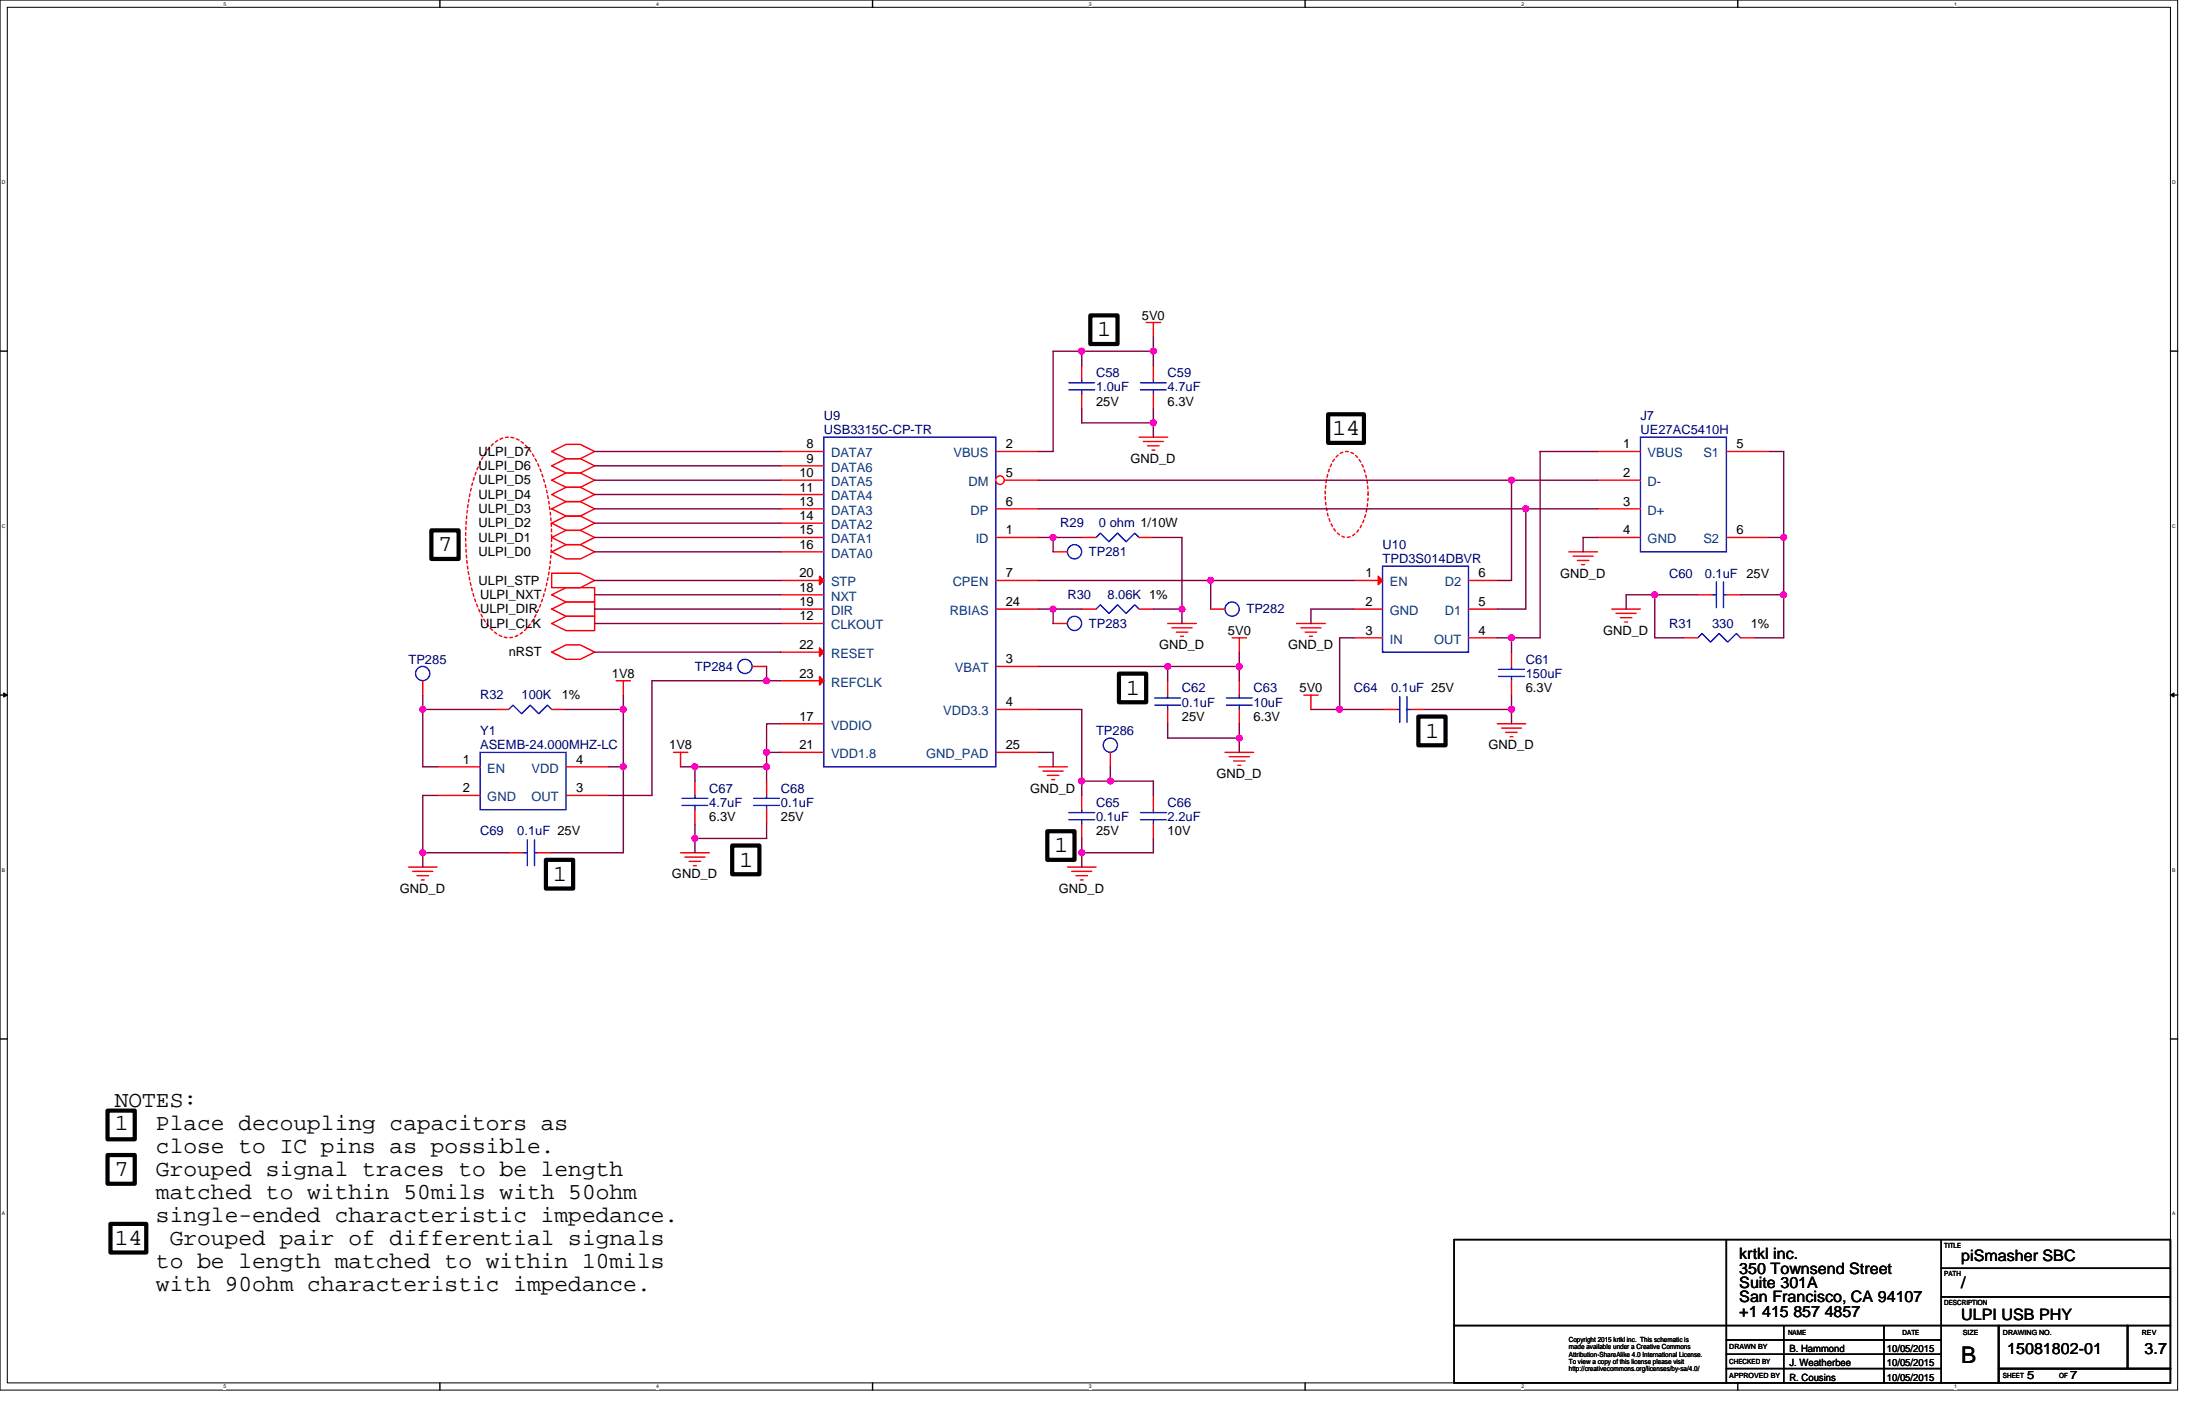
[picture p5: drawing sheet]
<svg xmlns="http://www.w3.org/2000/svg" width="432mm" height="279mm" viewBox="0 0 432 279" stroke-linecap="round" stroke-linejoin="round" font-family="sans-serif">
<path d="M0 0h428.6v273.5h-428.6zM1.4 1.4h425.8v270.7h-425.8z" fill="none" stroke="#000" stroke-width=".2"/>
<g fill="#fff">
<path d="M44 .2h.6v1.1h-.6z"/>
<path d="M44 272.3h.6v1.1h-.6z"/>
</g>
<path d="M86.6 0v1.4M86.6 272.1v1.4" fill="none" stroke="#000" stroke-width=".28"/>
<g fill="#fff">
<path d="M129.1 .2h.6v1.1h-.6z"/>
<path d="M129.1 272.3h.6v1.1h-.6z"/>
</g>
<path d="M171.7 0v1.4M171.7 272.1v1.4" fill="none" stroke="#000" stroke-width=".28"/>
<g fill="#fff">
<path d="M214.3 .2h.5v1.1h-.5z"/>
<path d="M214.3 272.3h.5v1.1h-.5z"/>
</g>
<path d="M256.9 0v1.4M256.9 272.1v1.4" fill="none" stroke="#000" stroke-width=".28"/>
<g fill="#fff">
<path d="M299.4 .2h.6v1.1h-.6z"/>
<path d="M299.4 272.3h.6v1.1h-.6z"/>
</g>
<path d="M342 0v1.4M342 272.1v1.4" fill="none" stroke="#000" stroke-width=".28"/>
<g fill="#fff">
<path d="M384.6 .2h.5v1.1h-.5z"/>
<path d="M384.6 272.3h.5v1.1h-.5z"/>
<path d="M.4 35.3h.7v1.1h-.7z"/>
<path d="M427.5 35.3h.7v1.1h-.7z"/>
<path d="M.4 102.9h.7v1.1h-.7z"/>
<path d="M427.5 102.9h.7v1.1h-.7z"/>
</g>
<path d="M0 69.1h1.4M427.2 69.1h1.4" fill="none" stroke="#000" stroke-width=".28"/>
<g fill="#fff">
<path d="M.4 170.6h.6v1.1h-.6z"/>
<path d="M427.5 170.6h.7v1.1h-.7z"/>
</g>
<path d="M0 136.8h1.4M427.2 136.8h1.4" fill="none" stroke="#000" stroke-width=".28"/>
<path d="M.7 136.3l.7 .5-.7 .4zM427.2 136.8l.7-.5v.9z" fill="#000" stroke="#000" stroke-width=".2"/>
<g fill="#fff">
<path d="M.4 238.3h.6v1.1h-.6z"/>
<path d="M427.5 238.3h.7v1.1h-.7z"/>
</g>
<g fill="none" stroke="#000" stroke-width=".28">
<path d="M0 204.4h1.4M427.2 204.4h1.4M339.8 243.9v28.2M382.1 243.9v16.9h-95.9M382.1 249.6h45.1M382.1 255.2h45.1M339.8 263.7h42.3M339.8 269.3h42.3M339.8 266.5h42.3M339.8 272.1h42.3M351 260.8v11.3M370.8 260.8v11.3"/>
<path d="M382.1 260.8h11.2v11.3h-11.2zM393.3 269.3h33.9v2.8h-33.9zM393.3 260.8h25.4v8.5h-25.4zM418.7 260.8h8.5v8.5h-8.5zM427.2 260.8v-16.9h-141v28.2h53.6"/>
</g>
<path d="M96.8 87.6a4.3 4.3 0 0 1 6.6 0 20.3 20.3 0 0 1 4.5 10.5 40.7 40.7 0 0 1-1.8 21.6 10.2 10.2 0 0 1-4.3 5.4 4.2 4.2 0 0 1-5-1.2 20.3 20.3 0 0 1-4.5-10.5 40.9 40.9 0 0 1 1.8-21.6 13.3 13.3 0 0 1 2.7-4.2zM263.3 89.6a2.53 2.53 0 0 1 4 .6 14 14 0 0 1 1.3 11.7 5.4 5.4 0 0 1-2.9 3.7 3.1 3.1 0 0 1-3.4-1.9 14.8 14.8 0 0 1 0-12.8z" fill="none" stroke="#f00" stroke-width=".28" stroke-dasharray=".6 .6"/>
<path d="M214.6 62.1h5.3v5.6h-5.3zM261.4 81.5h7v5.6h-7zM84.9 104.4h5.4v5.6h-5.4zM220.2 132.5h5.4v5.7h-5.4zM279.1 141h5.4v5.6h-5.4zM107.4 169.2h5.4v5.6h-5.4zM144.1 166.4h5.4v5.6h-5.4zM206.1 163.6h5.4v5.6h-5.4zM21.2 218.5h5.3v5.7h-5.3zM21.2 227.3h5.3v5.6h-5.3zM21.7 240.8h7.1v5.6h-7.1z" fill="none" stroke="#000" stroke-width=".83"/>
<g fill="none" stroke="#f00" stroke-width=".28">
<path d="M212.9 71.9v2.8M212.9 77.6v2.8M225.6 63.5h2.8M227 63.5v2.8M227 71.9v2.8M227 77.6v2.8M108.6 97.3l2.8-1.4h2.8l2.8 1.4-2.8 1.4h-2.8zM108.6 94.5l2.8-1.4h2.8l2.8 1.4-2.8 1.4h-2.8zM108.6 91.7l2.8-1.4h2.8l2.8 1.4-2.8 1.4h-2.8zM108.6 88.8l2.8-1.4h2.8l2.8 1.4-2.8 1.5h-2.8zM196 88.8h8.4M224.2 86h5.6"/>
<path d="M225 86.9h4M225.9 87.7h2.2M226.7 88.6h.6M314.4 88.8h8.5M314.4 94.5h8.5M339.8 88.8h8.4M108.6 112.8h5.6l2.8 1.4-2.8 1.4h-5.6zM108.6 108.6l2.8-1.4h2.8l2.8 1.4-2.8 1.4h-2.8zM108.6 105.7l2.8-1.3h2.8l2.8 1.3-2.8 1.5h-2.8zM108.6 102.9l2.8-1.4h2.8l2.8 1.4-2.8 1.5h-2.8zM108.6 100.1l2.8-1.4h2.8l2.8 1.4-2.8 1.4h-2.8zM108.6 119.8l2.8-1.4h5.6v2.9h-5.6z"/>
<path d="M108.6 117l2.8-1.4h5.6v2.8h-5.6zM207.3 108.6h2.8M212.9 119.8h2.8M212.9 105.7h2.8M224.2 119.8h2.8M224.2 105.7h2.8M238.3 119.8h2.8M266.5 114.2h5.6M266.5 119.8h5.6M289 119.8h5.7M289 114.2h5.7M308.8 108.6h5.6"/>
<path d="M309.6 109.4h3.9M310.5 110.3h2.2M311.3 111.1h.5M314.4 100.1h8.5M314.4 105.7h8.5M317.2 119.8h5.7M334.1 117h2.9M339.8 117h2.8M339.8 105.7h8.4M83.2 133.9v2.9M97.3 139.6h2.8M108.6 122.7l2.8-1.4h5.6v2.8h-5.6z"/>
<path d="M108.6 128.3l2.8-1.4h2.8l2.8 1.4-2.8 1.4h-2.8zM108.6 139.6h2.8M121.3 133.9h2.8M122.7 133.9v2.9M148 131.1h2.9M196 131.1h8.4M196 139.6h8.4M207.3 122.7h2.8M229.8 122.7h5.7M229.8 133.9v2.9M229.8 139.6v2.8M230.7 123.5h3.9"/>
<path d="M231.5 124.4h2.3M232.3 125.2h.6M242.5 125.5h2.8M243.9 125.5v2.8M243.9 133.9v2.9M243.9 139.6v2.8M255.2 122.7h5.6M256 123.5h4M256.6 136.8h2.8M256.9 124.4h2.2M257.7 125.2h.6M258 136.8v2.8"/>
<path d="M266.5 125.5h5.6M272.1 139.6h2.8M277.7 139.6h2.9M289 125.5h5.7M297.5 128.3v2.8M297.5 133.9v2.9M318.1 120.7h3.9M318.9 121.5h2.3M319.7 122.4h.6M331.3 125.5h2.8M342.6 125.5h2.8M86 150.9h8.5"/>
<path d="M86 156.5h8.5M111.4 156.5h8.4M111.4 150.9h8.4M132.5 148h2.9M133.9 148v2.9M150.9 153.7v2.8M150.9 159.3v2.8M204.4 150.9h5.7M205.3 151.7h3.9M206.1 152.6h2.3M207 153.4h.5M218.5 148v2.9"/>
<path d="M227 156.5v2.8M241.1 148h5.6M241.9 148.9h4M242.8 149.7h2.2M243.6 150.6h.6M294.7 142.4h5.6M295.5 143.3h3.9M296.4 144.1h2.2M297.2 144.9h.6M80.4 170.6h5.6M81.2 171.4h4M82.1 172.3h2.2"/>
<path d="M82.9 173.1h.6M100.1 167.8h2.8M105.7 167.8h2.9M133.9 167.8h5.7M134.8 168.6h3.9M135.6 169.5h2.3M136.5 170.3h.6M210.1 170.6h5.6M210.9 171.4h4M211.8 172.3h2.2M212.6 173.1h.6M227 162.1v2.9"/>
</g>
<g fill="none" stroke="#00f" stroke-width=".28">
<path d="M210.4 76.7h5M210.4 75.3h5M212.9 74.7v.6M212.9 76.7v.9M224.5 76.7h5M224.5 75.3h5M227 74.7v.6M227 76.7v.9M162.1 86h33.9v64.9h-33.9zM322.9 86h16.9v22.6h-16.9zM215.7 119.8l.9-.8 1.6 1.7 1.7-1.7 1.7 1.7 1.7-1.7 .9 .8M215.7 105.7l.9-.8 1.6 1.7 1.7-1.7 1.7 1.7 1.7-1.7 .9 .8"/>
<path d="M272.1 111.4h16.9v16.9h-16.9zM337 117h.8M337.8 114.5v5.1M339.2 117h.6M339.2 114.5v5.1M100.1 139.6l.9-.9 1.7 1.7 1.7-1.7 1.6 1.7 1.7-1.7 .9 .9M227.3 138.7h5M227.3 137.3h5M229.8 136.8v.5M229.8 138.7v.9M241.4 138.7h5M241.4 137.3h5"/>
<path d="M243.9 136.8v.5M243.9 138.7v.9M274.9 139.6h.6M275.5 137.1v5M276.9 139.6h.8M276.9 137.1v5M294.9 133.1h5.1M294.9 131.7h5.1M297.5 131.1v.6M297.5 133.1v.8M334.1 125.5l.9-.8 1.7 1.6 1.6-1.6 1.7 1.6 1.7-1.6 .9 .8M94.5 148h16.9v11.3h-16.9z"/>
<path d="M148.3 158.5h5.1M148.3 157.1h5.1M150.9 156.5v.6M150.9 158.5v.8M224.5 159.9h5M227 159.3v.6M102.9 167.8h.9M103.8 165.2v5.1M105.2 167.8h.5M105.2 165.2v5.1M224.5 161.3h5M227 161.3v.8"/>
<circle cx="211.5" cy="108.6" r="1.4"/>
<circle cx="242.5" cy="119.8" r="1.4"/>
<circle cx="83.2" cy="132.5" r="1.4"/>
<circle cx="146.6" cy="131.1" r="1.4"/>
<circle cx="211.5" cy="122.7" r="1.4"/>
<circle cx="218.5" cy="146.6" r="1.4"/>
</g>
<path d="M271.3 113.4l.8 .8-.8 .9z" fill="#f00" stroke="#f00" stroke-width=".28"/>
<circle cx="196.8" cy="94.5" r=".84" fill="#fff" stroke="#f00" stroke-width=".28"/>
<g fill="none" stroke="#f00" stroke-width=".28">
<path d="M153.7 97.3h8.4M153.7 94.5h8.4M153.7 91.7h8.4M153.7 88.8h8.4M197.7 94.5h6.7M153.7 119.8h8.4M153.7 117h8.4M153.7 114.2h8.4M153.7 108.6h8.4M153.7 105.7h8.4M153.7 102.9h8.4M153.7 100.1h8.4"/>
<path d="M196 100.1h8.4M196 105.7h8.4M196 114.2h8.4M196 119.8h8.4M153.7 133.9h8.4M153.7 128.3h8.4M153.7 122.7h8.4M136.8 153.7v2.8M136.8 159.3v2.8M153.7 142.4h8.4M153.7 148h8.4M196 148h8.4"/>
<path d="M212.9 156.5v2.8M212.9 162.1v2.9"/>
</g>
<g fill="#f00" stroke="#f00" stroke-width=".28">
<path d="M161.3 133.1l.8 .8-.8 .9z"/>
<path d="M161.3 127.5l.8 .8-.8 .9z"/>
<path d="M161.3 113.4l.8 .8-.8 .9z"/>
</g>
<path d="M134.2 158.5h5.1M134.2 157.1h5.1M136.8 156.5v.6M136.8 158.5v.8M210.4 159.9h5M212.9 159.3v.6M210.4 161.3h5M212.9 161.3v.8" fill="none" stroke="#00f" stroke-width=".28"/>
<g fill="none" stroke="#800040" stroke-width=".28">
<path d="M212.9 69.1h-5.6v19.7h-2.9M212.9 69.1v2.8M212.9 69.1h14.1M227 69.1v2.8M227 66.3v2.8M117 97.3h36.7M117 94.5h36.7M117 91.7h36.7M117 88.8h36.7M204.4 94.5h93.1M212.9 80.4v2.8h14.1M227 80.4v2.8"/>
<path d="M227 83.2v2.8M297.5 94.5v19.7h-2.8M297.5 94.5h16.9M314.4 88.8h-11.3v36.7h-5.6M348.2 88.8h2.8v16.9M117 108.6h36.7M117 105.7h36.7M117 102.9h36.7M117 100.1h36.7M117 119.8h36.7M117 117h36.7M117 114.2h36.7"/>
<path d="M204.4 119.8h2.9M204.4 100.1h95.9M204.4 114.2h33.9M204.4 105.7h2.9M207.3 119.8v2.9M207.3 105.7v2.9M207.3 119.8h5.6M207.3 105.7h5.6M227 119.8h5.6M227 105.7h5.6v14.1M232.6 119.8v2.9M238.3 114.2h28.2"/>
<path d="M238.3 114.2v5.6M266.5 119.8h-8.5v2.9M300.3 100.1h14.1M300.3 100.1v19.7h-5.6M314.4 105.7h-2.8v2.9M325.7 117h8.4M325.7 117h-5.7v2.8M325.7 117v8.5h5.6M342.6 117h8.4M348.2 105.7h2.8M351 105.7v11.3M351 117v8.5h-5.6"/>
<path d="M83.2 139.6h14.1M83.2 139.6v11.3h2.8M83.2 136.8v2.8M111.4 139.6h11.3M117 128.3h36.7M117 122.7h36.7M122.7 139.6v11.3M122.7 136.8v2.8M150.9 133.9h-22.6v22.6h-8.5M150.9 133.9h2.8M150.9 131.1v2.8M204.4 139.6h8.5v14.1"/>
<path d="M204.4 131.1h25.4M229.8 131.1v2.8M229.8 131.1h14.1M243.9 128.3v2.8M243.9 131.1v2.8M258 139.6h5.7M263.7 139.6h8.4M266.5 125.5h-2.8v14.1M280.6 139.6h16.9M294.7 125.5h2.8M297.5 125.5v2.8M297.5 139.6v2.8"/>
<path d="M297.5 136.8v2.8M86 156.5h-2.8v11.3h16.9M119.8 150.9h2.9M122.7 150.9v16.9h-14.1M133.9 150.9h2.9M136.8 150.9h14.1M136.8 150.9v2.8M150.9 150.9v2.8M153.7 148h-2.8v2.9M153.7 142.4h-2.8v5.6M204.4 148h2.9v2.9M212.9 153.7v2.8"/>
<path d="M212.9 153.7h5.6M218.5 150.9v2.8M218.5 153.7h8.5v2.8M229.8 142.4v2.8h14.1M243.9 145.2v2.8M243.9 142.4v2.8M83.2 167.8v2.8M136.8 162.1v2.9h14.1v-2.9M136.8 165v2.8M212.9 165v2.8M212.9 167.8v2.8M227 165v2.8h-14.1"/>
</g>
<g fill="#f0f" stroke="#f0f" stroke-width=".28">
<circle cx="297.5" cy="125.5" r=".56"/>
<circle cx="351" cy="105.7" r=".55"/>
<circle cx="351" cy="117" r=".55"/>
<circle cx="325.7" cy="117" r=".56"/>
<circle cx="243.9" cy="145.2" r=".55"/>
<circle cx="207.2" cy="119.8" r=".55"/>
<circle cx="229.8" cy="131.1" r=".55"/>
<circle cx="243.9" cy="131.1" r=".55"/>
<circle cx="300.3" cy="100.1" r=".56"/>
<circle cx="297.5" cy="94.5" r=".56"/>
<circle cx="238.2" cy="114.2" r=".56"/>
<circle cx="122.7" cy="139.6" r=".55"/>
<circle cx="122.7" cy="150.9" r=".55"/>
<circle cx="83.2" cy="167.8" r=".55"/>
<circle cx="83.2" cy="139.6" r=".55"/>
<circle cx="150.9" cy="148" r=".55"/>
<circle cx="150.9" cy="133.9" r=".55"/>
<circle cx="136.8" cy="164.9" r=".55"/>
<circle cx="136.8" cy="150.9" r=".55"/>
<circle cx="150.9" cy="150.9" r=".55"/>
<circle cx="218.5" cy="153.7" r=".55"/>
<circle cx="212.9" cy="153.7" r=".56"/>
<circle cx="212.9" cy="167.8" r=".56"/>
<circle cx="232.6" cy="119.8" r=".55"/>
<circle cx="207.2" cy="105.7" r=".55"/>
<circle cx="227" cy="69.1" r=".56"/>
<circle cx="212.9" cy="69.1" r=".56"/>
<circle cx="227" cy="83.2" r=".56"/>
<circle cx="263.6" cy="139.6" r=".55"/>
<circle cx="297.5" cy="139.6" r=".56"/>
</g>
<g font-size="4.5">
<text x="216" y="66.2">1</text>
<text x="262.2" y="85.7">14</text>
<text x="86.3" y="108.5">7</text>
<text x="221.6" y="136.7">1</text>
<text x="280.6" y="145.1">1</text>
<text x="207.5" y="167.7">1</text>
<text x="108.9" y="173.3">1</text>
<text x="145.5" y="170.5">1</text>
<text x="22.6" y="217.9">NOTES:</text>
<text x="22.6" y="222.4">1</text>
<text x="30.7" y="222.4">Place decoupling capacitors as</text>
<text x="30.7" y="226.9">close to IC pins as possible.</text>
<text x="22.6" y="231.4">7</text>
<text x="30.7" y="231.4">Grouped signal traces to be length</text>
<text x="30.7" y="235.9">matched to within 50mils with 50ohm</text>
<text x="22.6" y="244.9">14</text>
<text x="30.7" y="240.4">single-ended characteristic impedance.</text>
<text x="33.4" y="244.9">Grouped pair of differential signals</text>
<text x="30.7" y="249.4">to be length matched to within 10mils</text>
<text x="30.7" y="254">with 90ohm characteristic impedance.</text>
<text x="386" y="268.2">B</text>
</g>
<g font-size="3.1">
<text x="342.3" y="247.8">krtkl inc.</text>
<text x="342.3" y="250.6">350 Townsend Street</text>
<text x="386" y="248.1">piSmasher SBC</text>
<text x="342.3" y="253.4">Suite 301A</text>
<text x="342.3" y="256.3">San Francisco, CA 94107</text>
<text x="386" y="253.4">/</text>
<text x="342.3" y="259.1">+1 415 857 4857</text>
<text x="386" y="259.7">ULPI USB PHY</text>
<text x="395" y="266.4">15081802-01</text>
<text x="422.1" y="266.4">3.7</text>
</g>
<g font-size="2.5">
<text x="224.7" y="62.9">5V0</text>
<text x="215.7" y="79.8">25V</text>
<text x="229.8" y="79.8">6.3V</text>
<text x="94.2" y="89.7">ULPI_D7</text>
<text x="158.7" y="88.2">8</text>
<text x="198" y="88.2">2</text>
<text x="319.5" y="88.2">1</text>
<text x="341.7" y="88.2">5</text>
<text x="94.2" y="95.3">ULPI_D5</text>
<text x="94.2" y="92.5">ULPI_D6</text>
<text x="157.3" y="93.9">10</text>
<text x="158.7" y="91.1">9</text>
<text x="198" y="93.9">5</text>
<text x="222.5" y="91.1">GND_D</text>
<text x="319.5" y="93.9">2</text>
<text x="94.2" y="100.9">ULPI_D3</text>
<text x="94.2" y="98.1">ULPI_D4</text>
<text x="157.3" y="99.5">13</text>
<text x="157.3" y="96.7">11</text>
<text x="198" y="99.5">6</text>
<text x="319.5" y="99.5">3</text>
<text x="94.2" y="106.6">ULPI_D1</text>
<text x="94.2" y="103.8">ULPI_D2</text>
<text x="157.3" y="108">16</text>
<text x="157.3" y="105.2">15</text>
<text x="157.3" y="102.3">14</text>
<text x="198" y="105.2">1</text>
<text x="319.5" y="105.2">4</text>
<text x="341.7" y="105.2">6</text>
<text x="94.2" y="109.4">ULPI_D0</text>
<text x="157.3" y="113.6">20</text>
<text x="198" y="113.6">7</text>
<text x="268.7" y="113.6">1</text>
<text x="291" y="113.6">6</text>
<text x="307.1" y="113.6">GND_D</text>
<text x="94.2" y="115">ULPI_STP</text>
<text x="94.5" y="117.9">ULPI_NXT</text>
<text x="157.3" y="119.3">19</text>
<text x="157.3" y="116.4">18</text>
<text x="198" y="119.3">24</text>
<text x="268.7" y="119.3">2</text>
<text x="291" y="119.3">5</text>
<text x="94.5" y="123.5">ULPI_CLK</text>
<text x="94.5" y="120.7">ULPI_DIR</text>
<text x="157.3" y="122.1">12</text>
<text x="241.7" y="124.9">5V0</text>
<text x="268.7" y="124.9">3</text>
<text x="291" y="124.9">4</text>
<text x="315.5" y="124.9">GND_D</text>
<text x="344.6" y="123.5">1%</text>
<text x="100.1" y="129.1">nRST</text>
<text x="157.3" y="127.7">22</text>
<text x="198" y="130.5">3</text>
<text x="228.1" y="127.7">GND_D</text>
<text x="253.5" y="127.7">GND_D</text>
<text x="110.6" y="137.6">1%</text>
<text x="120.4" y="133.4">1V8</text>
<text x="157.3" y="133.4">23</text>
<text x="255.8" y="136.2">5V0</text>
<text x="300.3" y="136.2">6.3V</text>
<text x="157.3" y="141.8">17</text>
<text x="198" y="139">4</text>
<text x="232.6" y="141.8">25V</text>
<text x="246.7" y="141.8">6.3V</text>
<text x="131.7" y="147.5">1V8</text>
<text x="157.3" y="147.4">21</text>
<text x="198" y="147.4">25</text>
<text x="293" y="147.5">GND_D</text>
<text x="91.1" y="150.3">1</text>
<text x="91.1" y="155.9">2</text>
<text x="113.4" y="150.3">4</text>
<text x="113.4" y="155.9">3</text>
<text x="202.7" y="155.9">GND_D</text>
<text x="239.4" y="153.1">GND_D</text>
<text x="139.6" y="161.6">6.3V</text>
<text x="153.7" y="161.6">25V</text>
<text x="215.7" y="164.4">25V</text>
<text x="229.8" y="164.4">10V</text>
<text x="132.2" y="172.8">GND_D</text>
<text x="78.7" y="175.7">GND_D</text>
<text x="208.4" y="175.7">GND_D</text>
</g>
<g font-size="2.5" fill="#000080">
<text x="215.7" y="74.2">C58</text>
<text x="215.7" y="77">1.0uF</text>
<text x="229.8" y="74.2">C59</text>
<text x="229.8" y="77">4.7uF</text>
<text x="162.1" y="82.6">U9</text>
<text x="322.9" y="82.6">J7</text>
<text x="162.1" y="85.4">USB3315C-CP-TR</text>
<text x="322.9" y="85.4">UE27AC5410H</text>
<text x="208.7" y="103.8">R29</text>
<text x="216.3" y="103.8">0 ohm 1/10W</text>
<text x="272.1" y="108">U10</text>
<text x="214.3" y="109.4">TP281</text>
<text x="272.1" y="110.8">TPD3S014DBVR</text>
<text x="328.5" y="113.6">C60</text>
<text x="335.5" y="113.6">0.1uF 25V</text>
<text x="210.1" y="117.9">R30</text>
<text x="218" y="117.9">8.06K 1%</text>
<text x="214.3" y="123.5">TP283</text>
<text x="245.3" y="120.7">TP282</text>
<text x="328.5" y="123.5">R31</text>
<text x="337" y="123.5">330</text>
<text x="80.4" y="130.6">TP285</text>
<text x="136.8" y="132">TP284</text>
<text x="300.3" y="130.6">C61</text>
<text x="94.5" y="137.6">R32</text>
<text x="102.7" y="137.6">100K</text>
<text x="232.6" y="136.2">C62</text>
<text x="246.7" y="136.2">C63</text>
<text x="266.5" y="136.2">C64</text>
<text x="273.8" y="136.2">0.1uF 25V</text>
<text x="300.3" y="133.4">150uF</text>
<text x="232.6" y="139">0.1uF</text>
<text x="246.7" y="139">10uF</text>
<text x="94.5" y="144.7">Y1</text>
<text x="94.5" y="147.5">ASEMB-24.000MHZ-LC</text>
<text x="215.7" y="144.7">TP286</text>
<text x="139.6" y="155.9">C67</text>
<text x="153.7" y="155.9">C68</text>
<text x="139.6" y="158.7">4.7uF</text>
<text x="153.7" y="158.7">0.1uF</text>
<text x="215.7" y="158.7">C65</text>
<text x="215.7" y="161.6">0.1uF</text>
<text x="229.8" y="158.7">C66</text>
<text x="229.8" y="161.6">2.2uF</text>
<text x="94.5" y="164.4">C69</text>
<text x="101.8" y="164.4">0.1uF 25V</text>
</g>
<g font-size="2.5" fill="#004080">
<text x="163.6" y="90">DATA7</text>
<text x="187.6" y="90">VBUS</text>
<text x="324.3" y="90">VBUS</text>
<text x="335.2" y="90">S1</text>
<text x="163.6" y="95.6">DATA5</text>
<text x="163.6" y="92.8">DATA6</text>
<text x="190.6" y="95.6">DM</text>
<text x="324.3" y="95.6">D-</text>
<text x="163.6" y="101.3">DATA3</text>
<text x="163.6" y="98.4">DATA4</text>
<text x="191" y="101.3">DP</text>
<text x="324.3" y="101.3">D+</text>
<text x="163.6" y="106.9">DATA1</text>
<text x="163.6" y="104.1">DATA2</text>
<text x="192" y="106.9">ID</text>
<text x="324.3" y="106.9">GND</text>
<text x="335.2" y="106.9">S2</text>
<text x="163.6" y="109.7">DATA0</text>
<text x="163.6" y="118.2">NXT</text>
<text x="163.6" y="115.4">STP</text>
<text x="187.5" y="115.4">CPEN</text>
<text x="273.5" y="115.4">EN</text>
<text x="284.3" y="115.4">D2</text>
<text x="163.6" y="123.8">CLKOUT</text>
<text x="163.6" y="121">DIR</text>
<text x="186.9" y="121">RBIAS</text>
<text x="273.5" y="121">GND</text>
<text x="284.3" y="121">D1</text>
<text x="163.6" y="129.5">RESET</text>
<text x="273.5" y="126.6">IN</text>
<text x="282.2" y="126.6">OUT</text>
<text x="163.6" y="135.1">REFCLK</text>
<text x="187.9" y="132.3">VBAT</text>
<text x="163.6" y="143.6">VDDIO</text>
<text x="185.7" y="140.7">VDD3.3</text>
<text x="163.6" y="149.2">VDD1.8</text>
<text x="182.3" y="149.2">GND_PAD</text>
<text x="95.9" y="152">EN</text>
<text x="104.6" y="152">VDD</text>
<text x="95.9" y="157.6">GND</text>
<text x="104.6" y="157.6">OUT</text>
</g>
<g font-size="2.2">
<text x="399" y="271.3">5</text>
<text x="407.4" y="271.3">7</text>
</g>
<g font-size="2">
<text x="352.2" y="268.8">J. Weatherbee</text>
<text x="352.2" y="266">B. Hammond</text>
<text x="371.3" y="266">10/05/2015</text>
<text x="371.3" y="268.8">10/05/2015</text>
<text x="352.2" y="271.6">R. Cousins</text>
<text x="371.3" y="271.6">10/05/2015</text>
</g>
<g font-size="1.4">
<text x="382.6" y="245.5">TITLE</text>
<text x="382.6" y="251.1">PATH</text>
<text x="382.6" y="256.7">DESCRIPTION</text>
<text x="351.9" y="262.7">NAME</text>
<text x="374.4" y="262.7">DATE</text>
<text x="386.3" y="262.7">SIZE</text>
<text x="394.2" y="262.7">DRAWING NO.</text>
<text x="421.5" y="262.7">REV</text>
<text x="308.8" y="264.1">Copyright 2015 krtkl inc. This schematic is</text>
<text x="308.8" y="265.5">made available under a Creative Commons</text>
<text x="308.8" y="267">Attribution-ShareAlike 4.0 International License.</text>
<text x="308.8" y="268.4">To view a copy of this license please visit</text>
<text x="308.8" y="269.8">http://creativecommons.org/licenses/by-sa/4.0/</text>
<text x="340.3" y="265.5">DRAWN BY</text>
<text x="340.3" y="268.3">CHECKED BY</text>
<text x="340.3" y="271.1">APPROVED BY</text>
<text x="394.2" y="271.1">SHEET</text>
<text x="405.3" y="271.1">OF</text>
</g>
<g font-size="1">
<text x="44" y="1.1">5</text>
<text x="129.1" y="1.1">4</text>
<text x="214.3" y="1.1">3</text>
<text x="299.4" y="1.1">2</text>
<text x="384.6" y="1.1">1</text>
<text x=".4" y="36.2">D</text>
<text x="427.5" y="36.2">D</text>
<text x=".4" y="103.8">C</text>
<text x="427.5" y="103.8">C</text>
<text x=".4" y="171.5">B</text>
<text x="427.5" y="171.5">B</text>
<text x=".4" y="239.2">A</text>
<text x="427.5" y="239.2">A</text>
<text x="44" y="273.2">5</text>
<text x="129.1" y="273.2">4</text>
<text x="214.3" y="273.2">3</text>
<text x="299.4" y="273.2">2</text>
<text x="384.6" y="273.2">1</text>
</g>
</svg>
